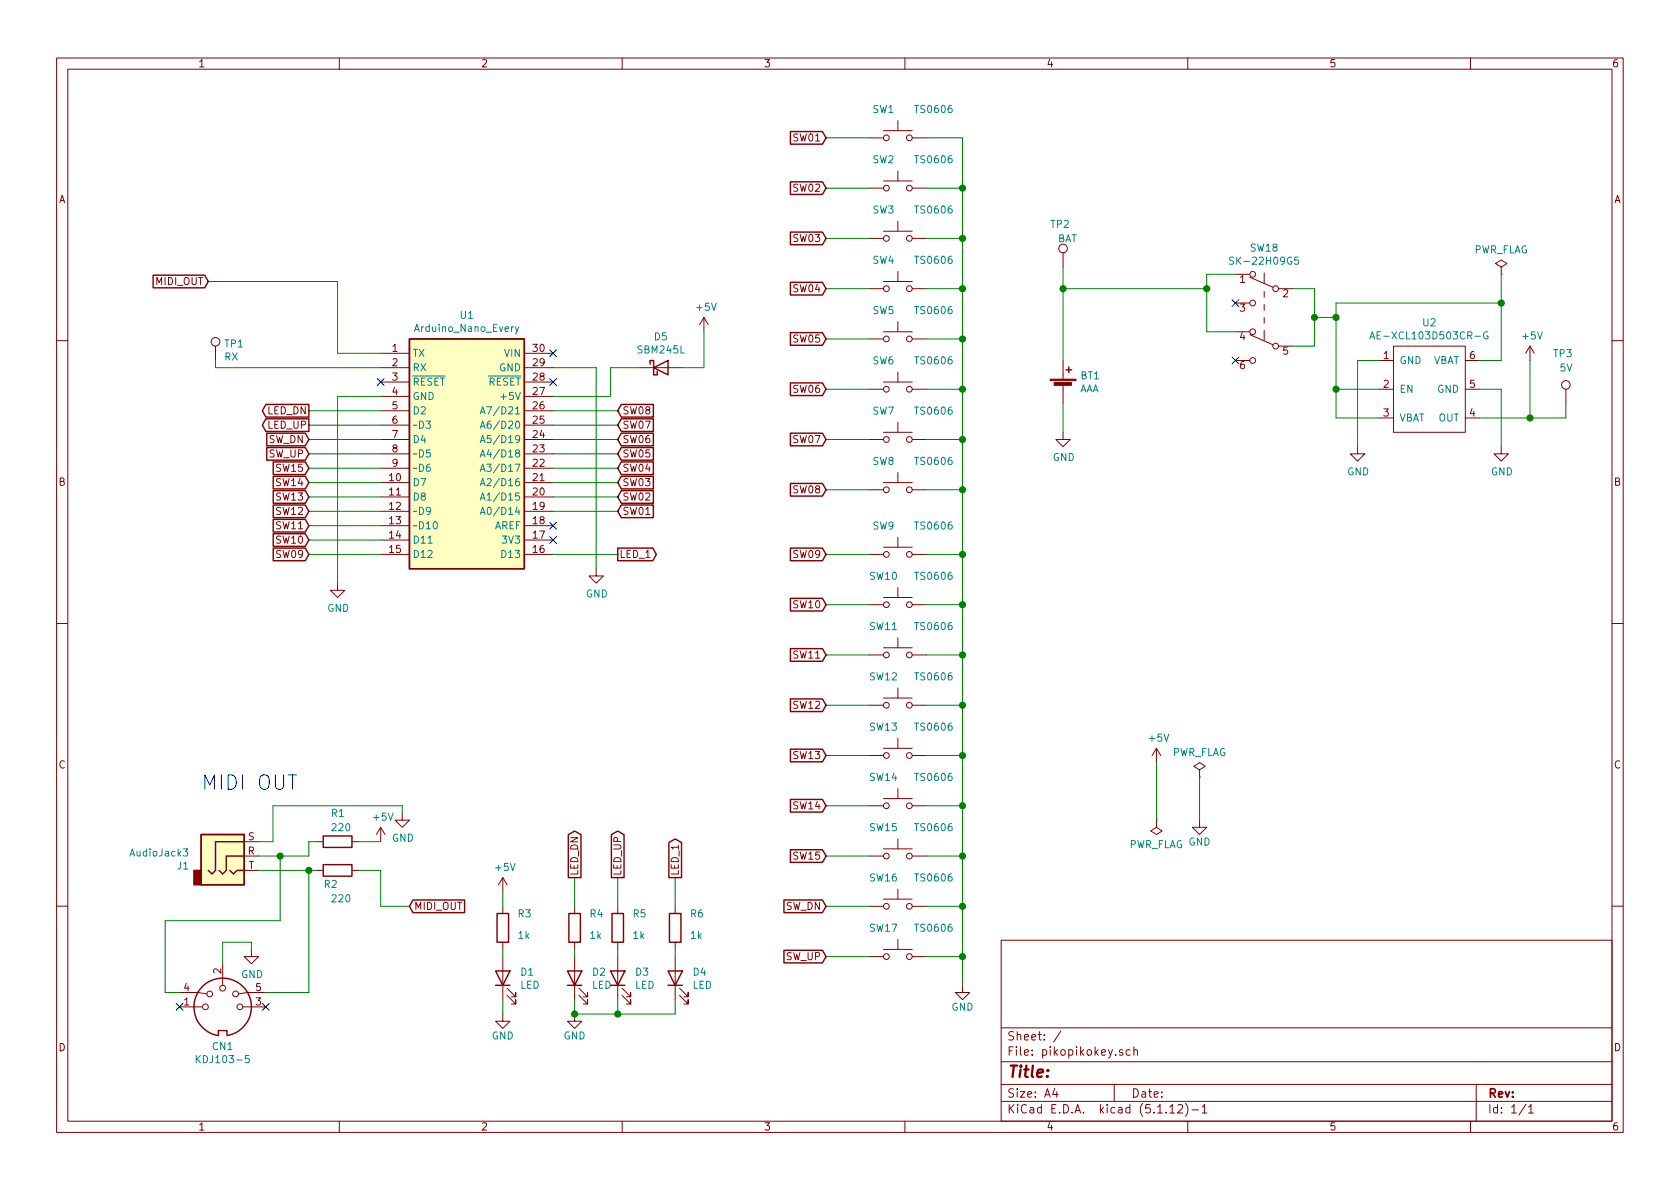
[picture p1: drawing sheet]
<svg xmlns="http://www.w3.org/2000/svg" width="297mm" height="210mm" viewBox="0 0 297 210" stroke-linecap="round" stroke-linejoin="round" font-family="sans-serif">
<g fill="none" stroke="#840000" stroke-width=".18">
<path d="M10 10.3h277v189.9h-277zM12 12.2h273v186.1h-273zM60 10.3v1.9M110 10.3v1.9M160 10.3v1.9M210 10.3v1.9M260 10.3v1.9M153.7 24.4h2.5M153.7 33.3h2.5M156.2 23.1h5.1M156.2 32h5.1M158.7 21.3v1.8"/>
<path d="M158.7 30.2v1.8M158.7 39.1v1.8M161.3 24.4h2.5M161.3 33.3h2.5M124.5 56.1l-.8 1.3M124.5 56.1v2.6M124.5 56.1l.7 1.3M153.7 51h2.5M153.7 59.9h2.5M153.7 42.2h2.5M156.2 58.7h5.1M156.2 49.8h5.1"/>
<path d="M156.2 40.9h5.1M158.7 48v1.8M158.7 56.9v1.8M161.3 51h2.5M161.3 59.9h2.5M161.3 42.2h2.5M188 44.7v2.5M218.4 48.5h2.6M218.4 53.6h2.6M218.4 58.7h2.6M221 59.2l4 1.8M221 49l4 1.8"/>
<path d="M223.5 48.3v1.7M223.5 51.6v1M223.5 53.8v1.1M223.5 56.1v1M223.5 58.4v1.8M226.1 51h2.5M265.4 47.2l1-.6-1-.6-1 .6 1 .6v1.3M265.4 48.5h.1M10 60.2h2M38.1 61.2v2.5M67.3 62.5h5.1M67.3 65h5.1"/>
<path d="M67.3 77.7h5.1M67.3 75.2h5.1M67.3 72.6h5.1M67.3 70.1h5.1M67.3 67.6h5.1M92.7 62.5h5.1M92.7 65h5.1M92.7 77.7h5.1M92.7 75.2h5.1M92.7 72.6h5.1M92.7 70.1h5.1M92.7 67.6h5.1"/>
<path d="M113 65h7.6M153.7 77.7h2.5M153.7 68.8h2.5M156.2 67.6h5.1M156.2 76.4h5.1M158.7 65.8v1.8M158.7 74.7v1.7M161.3 77.7h2.5M161.3 68.8h2.5M188 76.4v1.3h1.2l-1.2 1.3-1.3-1.3h1.3M188 63.7v3.4M188 68.1v3.3"/>
<path d="M218.4 63.7h2.6M226.1 61.2h2.5M240 79v1.3h1.3l-1.3 1.2-1.2-1.2h1.2M243.8 63.7h2.6M243.8 68.8h2.6M243.8 73.9h2.6M246.4 61.2h12.7v15.2h-12.7zM259.1 63.7h2.5M259.1 68.8h2.5M259.1 73.9h2.5M265.4 79v1.3h1.3l-1.3 1.2-1.2-1.2h1.2M270.5 61.2l-.8 1.3"/>
<path d="M270.5 61.2v2.5M270.5 61.2l.8 1.3M276.9 68.8v2.6M285 60.2h2M67.3 85.3h5.1M67.3 87.9h5.1M67.3 90.4h5.1M67.3 93h5.1M67.3 95.5h5.1M67.3 98h5.1M67.3 82.8h5.1M67.3 80.3h5.1"/>
<path d="M92.7 85.3h5.1M92.7 87.9h5.1M92.7 90.4h5.1M92.7 93h5.1M92.7 95.5h5.1M92.7 98h5.1M92.7 82.8h5.1M92.7 80.3h5.1M153.7 98h2.5M153.7 86.6h2.5M156.2 85.3h5.1M156.2 96.8h5.1"/>
<path d="M158.7 83.6v1.7M158.7 95v1.8M161.3 98h2.5M161.3 86.6h2.5M10 110.3h2M59.7 103.1v1.3h1.3l-1.3 1.3-1.3-1.3h1.3M105.4 100.6v1.2h1.3l-1.3 1.3-1.3-1.3h1.3M153.7 106.9h2.5M153.7 115.8h2.5M156.2 105.7h5.1M156.2 114.5h5.1M158.7 103.9v1.8"/>
<path d="M158.7 112.8v1.7M161.3 106.9h2.5M161.3 115.8h2.5M285 110.3h2M153.7 124.7h2.5M153.7 133.6h2.5M156.2 123.4h5.1M156.2 132.3h5.1M158.7 121.7v1.7M158.7 130.6v1.7M158.7 139.4v1.8M161.3 124.7h2.5"/>
<path d="M161.3 133.6h2.5M204.5 132.3l-.8 1.3M204.5 132.3v2.6M204.5 132.3l.7 1.3M212.1 136.1l1-.6-1-.6-1 .6 1 .6v1.3M212.1 137.4h.1M43.2 153.9h2.5M43.2 151.4h2.5M43.2 148.8h2.5M55.9 153.9h1.2M55.9 148.8h1.2M62.2 153.9h1.3"/>
<path d="M62.2 148.8h1.3M67.3 146.3l-.8 1.3M67.3 146.3v2.5M67.3 146.3l.8 1.3M71.1 143.8v1.2h1.3l-1.3 1.3-1.3-1.3h1.3M88.9 155.2l-.8 1.3M88.9 155.2v2.5M88.9 155.2l.8 1.3M153.7 151.4h2.5M153.7 142.5h2.5M156.2 159h5.1M156.2 141.2h5.1"/>
<path d="M156.2 150.1h5.1M158.7 148.3v1.8M158.7 157.2v1.8M161.3 151.4h2.5M161.3 142.5h2.5M204.5 145v1.3l1 .6-1 .7-1-.7 1-.6M204.5 145h.1M212.1 145v1.3h1.3l-1.3 1.3-1.3-1.3h1.3M10 160.2h2M31.7 175.5h3.4l1.5 .3M31.7 178h4.1M39.4 170.4v3.8"/>
<path d="M42.9 178h4.1M44.4 167.9v1.3h1.3l-1.3 1.2-1.2-1.2h1.2M47 175.5h-3.3l-1.5 .3M88.9 179.3v1.3h1.3l-1.3 1.3-1.3-1.3h1.3M88.9 160.3v1.2M88.9 166.6v1.3M88.9 169.2v7.6M89.7 176l1.5 1.5v-.7v.7h-.8M89.7 174.7l1.5 1.6v-.8v.8h-.8M101.6 179.3v1.3h1.3l-1.3 1.3-1.3-1.3h1.3M101.6 160.3v1.2M101.6 166.6v1.3"/>
<path d="M101.6 169.2v7.6M102.4 176l1.5 1.5v-.7v.7h-.8M102.4 174.7l1.5 1.6v-.8v.8h-.8M109.2 160.3v1.2M109.2 166.6v1.3M109.2 169.2v7.6M110 176l1.5 1.5v-.7v.7h-.8M110 174.7l1.5 1.6v-.8v.8h-.8M119.4 160.3v1.2M119.4 166.6v1.3M119.4 169.2v7.6M120.1 176l1.6 1.5v-.7v.7h-.8"/>
<path d="M120.1 174.7l1.6 1.6v-.8v.8h-.8M153.7 160.3h2.5M153.7 169.2h2.5M156.2 167.9h5.1M158.7 166.1v1.8M161.3 160.3h2.5M161.3 169.2h2.5M170.2 174.2v1.3h1.2l-1.2 1.3-1.3-1.3h1.3M177 166.3h108v32h-108zM285 160.2h2M60 198.3v1.9M110 198.3v1.9"/>
<path d="M160 198.3v1.9M177 194.8h108M177 191.8h108M177 187.8h108M177 181.8h108M186.5 192.5l-.4 1h1M186.8 193v1M187.6 182.3l-1.3 2M197 191.8v3M198.5 185.7l-.4-.1-.2 .2 .1 .2 .5 .2v.3h-.6M199.8 185.7l-.4-.1-.3 .3 .1 .6 .2 .1 .4-.1M200.5 185.7l.2-.1 .3 .1 .1 .9"/>
<path d="M200.5 185.1v1.5M206.8 195.8l.5-.5v1.5M206.8 196.8h.9M208.3 195.5l.2-.2h.3l.2 .2 .1 .3-.9 1h.9M209.6 195.1a1.71 1.71 0 0 1 0 2.3M210 198.3v1.9M210.7 196.3h1.2M212.5 195.8l.5-.5v1.5M212.5 196.8h.9M260 198.3v1.9M261 191.8v6.5M269.8 195.2l-1.2 2"/>
<path d="M270.3 195.8l.4-.5v1.5M270.3 196.8h.8"/>
<circle cx="156.7" cy="33.3" r=".51"/>
<circle cx="156.7" cy="24.4" r=".51"/>
<circle cx="160.8" cy="33.3" r=".51"/>
<circle cx="160.8" cy="24.4" r=".51"/>
<circle cx="156.7" cy="42.2" r=".51"/>
<circle cx="156.7" cy="51" r=".51"/>
<circle cx="156.7" cy="59.9" r=".51"/>
<circle cx="160.8" cy="42.2" r=".51"/>
<circle cx="160.8" cy="51" r=".51"/>
<circle cx="160.8" cy="59.9" r=".51"/>
<circle cx="188" cy="43.9" r=".76"/>
<circle cx="221.5" cy="48.5" r=".51"/>
<circle cx="221.5" cy="58.7" r=".51"/>
<circle cx="221.5" cy="53.6" r=".51"/>
<circle cx="225.6" cy="51" r=".51"/>
<circle cx="38.1" cy="60.4" r=".76"/>
<circle cx="156.7" cy="77.7" r=".51"/>
<circle cx="156.7" cy="68.8" r=".51"/>
<circle cx="160.8" cy="68.8" r=".51"/>
<circle cx="160.8" cy="77.7" r=".51"/>
<circle cx="221.5" cy="63.7" r=".51"/>
<circle cx="225.6" cy="61.2" r=".51"/>
<circle cx="276.9" cy="68.1" r=".76"/>
<circle cx="156.7" cy="98" r=".51"/>
<circle cx="156.7" cy="86.6" r=".51"/>
<circle cx="160.8" cy="98" r=".51"/>
<circle cx="160.8" cy="86.6" r=".51"/>
<circle cx="156.7" cy="106.9" r=".51"/>
<circle cx="156.7" cy="115.8" r=".51"/>
<circle cx="160.8" cy="106.9" r=".51"/>
<circle cx="160.8" cy="115.8" r=".51"/>
<circle cx="156.7" cy="124.7" r=".51"/>
<circle cx="156.7" cy="133.6" r=".51"/>
<circle cx="160.8" cy="124.7" r=".51"/>
<circle cx="160.8" cy="133.6" r=".51"/>
<circle cx="156.7" cy="151.4" r=".51"/>
<circle cx="156.7" cy="142.5" r=".51"/>
<circle cx="160.8" cy="151.4" r=".51"/>
<circle cx="160.8" cy="142.5" r=".51"/>
<circle cx="36.3" cy="178" r=".51"/>
<circle cx="37.1" cy="175.8" r=".51"/>
<circle cx="39.4" cy="174.7" r=".51"/>
<circle cx="41.7" cy="175.8" r=".51"/>
<circle cx="42.4" cy="178" r=".51"/>
<circle cx="156.7" cy="169.2" r=".51"/>
<circle cx="156.7" cy="160.3" r=".51"/>
<circle cx="160.8" cy="169.2" r=".51"/>
<circle cx="160.8" cy="160.3" r=".51"/>
</g>
<g fill="none" stroke="#840000" stroke-width=".25">
<path d="M139.8 32.2h5.6l.6 1.1-.6 1.1h-5.6zM139.8 23.3h5.6l.6 1.1-.6 1.1h-5.6zM27.1 48.7h9.1l.6 1.1-.6 1.1h-9.1zM72.4 59.9h20.3v40.7h-20.3zM139.8 41h5.6l.6 1.2-.6 1.1h-5.6zM139.8 49.9h5.6l.6 1.1-.6 1.2h-5.6zM139.8 58.8h5.6l.6 1.1-.6 1.2h-5.6zM47 71.5h7.6v2.3h-7.6l-.6-1.2zM47 74.1h7.6v2.2h-7.6l-.6-1.1zM47.2 76.6h6.8l.6 1.1-.6 1.1h-6.8zM47.2 79.1h6.8l.6 1.2-.6 1.1h-6.8zM109.9 79.1h5.6v2.3h-5.6l-.7-1.1z"/>
<path d="M109.9 76.6h5.6v2.2h-5.6l-.7-1.1zM109.9 74.1h5.6v2.2h-5.6l-.7-1.1zM109.9 71.5h5.6v2.3h-5.6l-.7-1.2zM114.9 64.4v-.7h.7v2.6h.6v-.6M115.6 65l2.5-1.3v2.6zM139.8 67.7h5.6l.6 1.1-.6 1.1h-5.6zM139.8 76.6h5.6l.6 1.1-.6 1.1h-5.6zM188.5 65.4h1M189 64.9v1M48.3 96.9h5.7l.6 1.1-.6 1.2h-5.7zM48.3 94.4h5.7l.6 1.1-.6 1.1h-5.7zM48.3 91.8h5.7l.6 1.2-.6 1.1h-5.7z"/>
<path d="M48.3 89.3h5.7l.6 1.1-.6 1.1h-5.7zM48.3 84.2h5.7l.6 1.1-.6 1.2h-5.7zM48.3 86.8h5.7l.6 1.1-.6 1.1h-5.7zM48.3 81.7h5.7l.6 1.1-.6 1.1h-5.7zM109.2 96.9h6.2l.7 1.1-.7 1.2h-6.2zM109.9 89.3h5.6v2.2h-5.6l-.7-1.1zM109.9 86.8h5.6v2.2h-5.6l-.7-1.1zM109.9 84.2h5.6v2.3h-5.6l-.7-1.2zM109.9 81.7h5.6v2.2h-5.6l-.7-1.1zM139.8 96.9h5.6l.6 1.1-.6 1.2h-5.6zM139.8 85.5h5.6l.6 1.1-.6 1.1h-5.6zM139.8 114.7h5.6l.6 1.1-.6 1.1h-5.6z"/>
<path d="M139.8 105.8h5.6l.6 1.1-.6 1.1h-5.6zM139.8 132.5h5.6l.6 1.1-.6 1.1h-5.6zM139.8 123.6h5.6l.6 1.1-.6 1.1h-5.6zM35.6 147.6h7.6v8.9h-7.6zM40.6 153.9l.7 .7 .6-.7h1.3M43.2 151.4h-3.2v2.5l-.6 .7-.7-.7M43.2 148.8h-5.1v5.1l-.6 .7-.7-.7M57.1 152.9h5.1v2h-5.1zM57.1 147.8h5.1v2.1h-5.1zM73 159.2h9.1v2.2h-9.1l-.6-1.1zM100.5 147.6l1.1-.6 1.1 .6v7.6h-2.2zM108.1 147.6l1.1-.6 1.1 .6v7.6h-2.2z"/>
<path d="M118.3 149l1.1-.6 1.1 .6v6.2h-2.2zM138.6 159.2h6.8l.6 1.1-.6 1.1h-6.8zM139.8 150.3h5.6l.6 1.1-.6 1.1h-5.6zM139.8 141.4h5.6l.6 1.1-.6 1.1h-5.6zM87.6 171.7h2.6l-1.3 2.5zM87.6 174.2h2.6M87.9 161.5h2v5.1h-2zM100.3 171.7h2.6l-1.3 2.5zM100.3 174.2h2.6M100.6 161.5h2v5.1h-2zM107.9 171.7h2.6l-1.3 2.5zM107.9 174.2h2.6"/>
<path d="M108.2 161.5h2v5.1h-2zM118.1 171.7h2.5l-1.2 2.5zM118.1 174.2h2.5M118.4 161.5h2v5.1h-2zM138.6 168h6.8l.6 1.2-.6 1.1h-6.8zM38.6 183.1a5.1 5.1 0 0 1-3.5-7.8 5.1 5.1 0 0 1 8.6 0 5.1 5.1 0 0 1-3.6 7.8M38.6 183v-.8h1.5v.8"/>
</g>
<g fill="#ffffc2" stroke="#ffffc2" stroke-width=".18">
<path d="M72.4 59.9h20.3v40.7h-20.3z"/>
<path d="M35.6 147.6h7.6v8.9h-7.6z"/>
</g>
<g fill="none" stroke="#008484" stroke-width=".18">
<path d="M91.1 57.8l.3 .8M91.7 57.8l-.4 1.1-.2 .1M218.1 45.5h-.4l-.3 .1v.3l.6 .3 .1 .3-.2 .2h-.5M229.6 45.5h-.6l-.1 .6 .2-.2 .5 .2v.5l-.2 .1-.5-.1M242.2 59.9l.4-1.2 .5 1.2M242.3 59.6h.7M263 58.7a.59 .59 0 0 0-.7 .6 .59 .59 0 0 0 .7 .6l.1-.5h-.3M75.3 74.5h.8l-.4 .4 .3 .2v.6h-.5l-.2-.1M76 79.5h-.6v.7l.2-.2 .4 .1v.6l-.1 .1-.5-.1M84.9 78.3l.4-1.3 .5 1.3M84.9 75.7l.4-1.2 .5 1.2M84.9 73.2l.4-1.3 .5 1.3"/>
<path d="M85 77.9h.6M85 75.4h.6M85 72.8h.6M76 82.1l-.4 .1a.87 .87 0 0 0 0 1.2l.4-.2v-.5l-.4-.1-.2 .2M76.1 90.3l-.2 .2h-.3l-.2-.2v-.5l.2-.1h.3l.2 .3a.97 .97 0 0 1-.2 .9l-.4 .1M76.7 92.4l.2-.2a.67 .67 0 0 1 .4 .7 .67 .67 0 0 1-.4 .6l-.3-.5zM84.9 91l.4-1.3 .5 1.3M84.9 88.4l.4-1.2 .5 1.2M84.9 85.9l.4-1.3 .5 1.3M84.9 83.4l.4-1.3 .5 1.3M84.9 80.8l.4-1.3 .5 1.3M85 90.6h.6"/>
<path d="M85 88.1h.6M85 85.5h.6M85 83h.6M85 80.5h.6M32.4 150.1h.8l-.4 .5 .3 .1v.6l-.5 .1-.2-.1M34.7 186.7v1.2M35.4 186.7l-.7 .7M44 186.7h-.6v.6l.1-.2 .5 .2v.5l-.2 .1-.4-.1"/>
</g>
<path d="M34.3 153.9h1.3v2.6h-1.3z" fill="#840000" stroke="#840000" stroke-width=".25"/>
<g fill="#840000" stroke="#840000" stroke-width=".18">
<path d="M185.7 67.1h4.5v.2h-4.5z"/>
<path d="M186.4 67.6h3v.5h-3z"/>
</g>
<g fill="none" stroke="#008400" stroke-width=".18">
<path d="M146 33.3h7.7M146 24.4h7.7M163.8 33.3h6.4M163.8 24.4h6.4v149.8M36.8 49.8h22.9v12.7h7.6M124.5 58.7v6.3h-3.9M146 51h7.7M146 59.9h7.7M146 42.2h7.7M163.8 51h6.4M163.8 59.9h6.4M163.8 42.2h6.4"/>
<path d="M188 51h25.4M188 47.2v16.5M218.4 48.5h-5v10.2h5M228.6 51h3.8v10.2h-3.8M232.4 56.1h3.8M265.4 53.6h-29.2v20.3h7.6M265.4 48.5v15.2h-3.8M38.1 63.7v1.3h29.2M54.6 77.7h12.7M54.6 75.2h12.7M54.6 72.6h12.7M67.3 70.1h-7.6v33"/>
<path d="M97.8 77.7h11.4M97.8 65h7.6v35.6M97.8 75.2h11.4M97.8 72.6h11.4M113 65h-5.1v5.1h-10.1M146 77.7h7.7M146 68.8h7.7M163.8 77.7h6.4M163.8 68.8h6.4M188 71.4v5M236.2 68.8h7.6M243.8 63.7h-3.8v15.3"/>
<path d="M261.6 68.8h3.8v10.2M270.5 63.7v10.2M276.9 71.4v2.5h-15.3M54.6 98h12.7M54.6 87.9h12.7M54.6 85.3h12.7M54.6 82.8h12.7M54.6 95.5h12.7M54.6 93h12.7M54.6 80.3h12.7M54.6 90.4h12.7M97.8 98h11.4"/>
<path d="M97.8 87.9h11.4M97.8 85.3h11.4M97.8 82.8h11.4M97.8 80.3h11.4M97.8 90.4h11.4M146 86.6h7.7M146 98h7.7M163.8 86.6h6.4M163.8 98h6.4M146 115.8h7.7M146 106.9h7.7M163.8 115.8h6.4"/>
<path d="M163.8 106.9h6.4M146 124.7h7.7M146 133.6h7.7M163.8 124.7h6.4M163.8 133.6h6.4M204.5 134.9v10.1M212.1 137.4v7.6M45.7 153.9h10.2M49.5 151.4v11.4h-20.3v12.7h2.5M54.6 153.9v21.6h-7.6M55.9 148.8h-1.3v2.6h-8.9M63.5 153.9h3.8v6.4h5.1"/>
<path d="M63.5 148.8h3.8M71.1 143.8v-1.3h-22.8v6.3h-2.6M88.9 157.7v2.6M101.6 155.2v5.1M109.2 155.2v5.1M119.4 155.2v5.1M146 142.5h7.7M146 151.4h7.7M163.8 142.5h6.4M163.8 151.4h6.4M44.4 167.9v-1.3h-5v3.8M88.9 167.9v1.3"/>
<path d="M88.9 176.8v2.5M101.6 176.8v2.5h17.8v-2.5M101.6 167.9v1.3M109.2 167.9v1.3M109.2 176.8v2.5M119.4 167.9v1.3M146 169.2h7.7M146 160.3h7.7M163.8 169.2h6.4M163.8 160.3h6.4"/>
</g>
<g fill="#008400" stroke="#008400" stroke-width=".25">
<circle cx="270.5" cy="73.9" r=".51"/>
<circle cx="109.2" cy="179.3" r=".51"/>
<circle cx="170.2" cy="160.3" r=".51"/>
<circle cx="170.2" cy="77.7" r=".51"/>
<circle cx="236.2" cy="56.1" r=".51"/>
<circle cx="213.4" cy="51" r=".51"/>
<circle cx="232.4" cy="56.1" r=".51"/>
<circle cx="170.2" cy="151.4" r=".51"/>
<circle cx="170.2" cy="68.8" r=".51"/>
<circle cx="188" cy="51" r=".51"/>
<circle cx="170.2" cy="59.9" r=".51"/>
<circle cx="170.2" cy="142.5" r=".51"/>
<circle cx="170.2" cy="42.2" r=".51"/>
<circle cx="236.2" cy="68.8" r=".51"/>
<circle cx="101.6" cy="179.3" r=".51"/>
<circle cx="49.5" cy="151.4" r=".51"/>
<circle cx="170.2" cy="33.3" r=".51"/>
<circle cx="170.2" cy="124.7" r=".51"/>
<circle cx="265.4" cy="53.6" r=".51"/>
<circle cx="54.6" cy="153.9" r=".51"/>
<circle cx="170.2" cy="115.8" r=".51"/>
<circle cx="170.2" cy="169.2" r=".51"/>
<circle cx="170.2" cy="98" r=".51"/>
<circle cx="170.2" cy="106.9" r=".51"/>
<circle cx="170.2" cy="86.6" r=".51"/>
<circle cx="170.2" cy="133.6" r=".51"/>
<circle cx="170.2" cy="51" r=".51"/>
</g>
<g fill="none" stroke="#000084" stroke-width=".18">
<path d="M217.8 53l1.2 1.2M219 53l-1.2 1.2M66.7 66.9l1.2 1.3M67.9 66.9l-1.2 1.3M97.2 66.9l1.2 1.3M97.2 61.9l1.2 1.2M98.4 66.9l-1.2 1.3M98.4 61.9l-1.2 1.2M217.8 63.1l1.2 1.3M219 63.1l-1.2 1.3M97.2 92.3l1.2 1.3M97.2 94.9l1.2 1.2"/>
<path d="M98.4 92.3l-1.2 1.3M98.4 94.9l-1.2 1.2M31.1 177.4l1.3 1.3M32.4 177.4l-1.3 1.3M46.4 177.4l1.2 1.3M47.6 177.4l-1.2 1.3"/>
</g>
<text font-size="3.5" fill="#0000c2" x="35.6" y="139.7">MIDI OUT</text>
<text font-size="2.8" fill="#840000" x="178" y="190.5">Title:</text>
<g font-size="2.1" fill="#840000">
<text x="178" y="184">Sheet: /</text>
<text x="178" y="186.7">File: pikopikokey.sch</text>
<text x="178" y="196.9">KiCad E.D.A. kicad (5.1.12)-1</text>
<text x="178" y="194.1">Size: A4</text>
<text x="200" y="194.1">Date:</text>
<text x="263" y="194.1">Rev:</text>
<text x="263" y="196.9">Id: 1/1</text>
</g>
<g font-size="1.8" fill="#840000">
<text x="35" y="11.9">1</text>
<text x="85" y="11.9">2</text>
<text x="135" y="11.9">3</text>
<text x="185" y="11.9">4</text>
<text x="235" y="11.9">5</text>
<text x="285" y="11.9">6</text>
<text x="140.4" y="25">SW01</text>
<text x="10.4" y="35.9">A</text>
<text x="140.4" y="33.9">SW02</text>
<text x="285.4" y="35.9">A</text>
<text x="140.4" y="42.8">SW03</text>
<text x="27.6" y="50.4">MIDI_OUT</text>
<text x="140.4" y="51.7">SW04</text>
<text x="219.2" y="50">1</text>
<text x="226.8" y="52.6">2</text>
<text x="219.2" y="55.1">3</text>
<text x="69.4" y="62.2">1</text>
<text x="69.4" y="64.8">2</text>
<text x="94.3" y="64.8">29</text>
<text x="94.3" y="62.2">30</text>
<text x="140.4" y="60.6">SW05</text>
<text x="219.2" y="60.2">4</text>
<text x="219.2" y="65.3">6</text>
<text x="226.8" y="62.7">5</text>
<text x="244.6" y="63.5">1</text>
<text x="259.9" y="63.5">6</text>
<text x="69.4" y="67.3">3</text>
<text x="69.4" y="69.8">4</text>
<text x="94.3" y="69.8">27</text>
<text x="94.3" y="67.3">28</text>
<text x="140.4" y="69.5">SW06</text>
<text x="244.6" y="68.6">2</text>
<text x="259.9" y="68.6">5</text>
<text x="47.3" y="73.3">LED_DN</text>
<text x="47.4" y="75.8">LED_UP</text>
<text x="69.4" y="72.4">5</text>
<text x="69.4" y="74.9">6</text>
<text x="69.4" y="77.5">7</text>
<text x="94.3" y="77.5">24</text>
<text x="94.3" y="74.9">25</text>
<text x="94.3" y="72.4">26</text>
<text x="110" y="75.8">SW07</text>
<text x="110" y="73.3">SW08</text>
<text x="244.6" y="73.7">3</text>
<text x="259.9" y="73.7">4</text>
<text x="47.4" y="78.4">SW_DN</text>
<text x="47.5" y="80.9">SW_UP</text>
<text x="49" y="83.4">SW15</text>
<text x="69.4" y="80">8</text>
<text x="69.4" y="82.5">9</text>
<text x="94.3" y="82.5">22</text>
<text x="94.3" y="80">23</text>
<text x="110" y="83.4">SW04</text>
<text x="110" y="80.9">SW05</text>
<text x="110" y="78.4">SW06</text>
<text x="140.4" y="78.4">SW07</text>
<text x="10.4" y="85.9">B</text>
<text x="49" y="86">SW14</text>
<text x="49" y="88.5">SW13</text>
<text x="68.9" y="85.1">10</text>
<text x="68.9" y="87.6">11</text>
<text x="94.3" y="87.6">20</text>
<text x="94.3" y="85.1">21</text>
<text x="110" y="88.5">SW02</text>
<text x="110" y="86">SW03</text>
<text x="140.4" y="87.2">SW08</text>
<text x="285.4" y="85.9">B</text>
<text x="49" y="93.6">SW11</text>
<text x="49" y="91.1">SW12</text>
<text x="68.9" y="90.2">12</text>
<text x="68.9" y="92.7">13</text>
<text x="68.9" y="95.2">14</text>
<text x="94.3" y="95.2">17</text>
<text x="94.3" y="92.7">18</text>
<text x="94.3" y="90.2">19</text>
<text x="110" y="91.1">SW01</text>
<text x="49" y="98.7">SW09</text>
<text x="49" y="96.1">SW10</text>
<text x="68.9" y="97.8">15</text>
<text x="94.3" y="97.8">16</text>
<text x="109.5" y="98.7">LED_1</text>
<text x="140.4" y="98.7">SW09</text>
<text x="140.4" y="107.6">SW10</text>
<text x="140.4" y="116.5">SW11</text>
<text x="140.4" y="125.3">SW12</text>
<text x="10.4" y="135.9">C</text>
<text x="140.4" y="134.2">SW13</text>
<text x="285.4" y="135.9">C</text>
<text x="140.4" y="143.1">SW14</text>
<text x="43.9" y="148.6">S</text>
<text x="43.8" y="151.1">R</text>
<text x="43.9" y="153.7">T</text>
<text x="102.2" y="154.9" transform="rotate(-90 102.2 154.9)">LED_DN</text>
<text x="109.9" y="154.9" transform="rotate(-90 109.9 154.9)">LED_UP</text>
<text x="120" y="154.9" transform="rotate(-90 120 154.9)">LED_1</text>
<text x="140.4" y="152">SW15</text>
<text x="73.2" y="160.9">MIDI_OUT</text>
<text x="138.9" y="160.9">SW_DN</text>
<text x="39.1" y="172.2" transform="rotate(-90 39.1 172.2)">2</text>
<text x="139" y="169.8">SW_UP</text>
<text x="32.5" y="177.8">1</text>
<text x="32.5" y="175.3">4</text>
<text x="45.2" y="177.8">3</text>
<text x="45.2" y="175.3">5</text>
<text x="10.4" y="185.9">D</text>
<text x="285.4" y="185.9">D</text>
<text x="35" y="199.9">1</text>
<text x="85" y="199.9">2</text>
<text x="135" y="199.9">3</text>
<text x="185" y="199.9">4</text>
<text x="235" y="199.9">5</text>
<text x="285" y="199.9">6</text>
</g>
<g font-size="1.8" fill="#008484">
<text x="154.3" y="20">SW1</text>
<text x="162" y="20">TS0606</text>
<text x="154.3" y="28.9">SW2</text>
<text x="162" y="28.9">TS0606</text>
<text x="154.3" y="37.8">SW3</text>
<text x="162" y="37.8">TS0606</text>
<text x="185.8" y="40.3">TP2</text>
<text x="154.3" y="46.7">SW4</text>
<text x="162" y="46.7">TS0606</text>
<text x="186.9" y="42.8">BAT</text>
<text x="218.2" y="46.8">SK-22H09G5</text>
<text x="221.1" y="44.5">SW18</text>
<text x="260.5" y="44.8">PWR_FLAG</text>
<text x="73.6" y="58.7">Arduino_Nano_Every</text>
<text x="81.4" y="56.4">U1</text>
<text x="123.2" y="55">+5V</text>
<text x="154.3" y="55.5">SW5</text>
<text x="162" y="55.5">TS0606</text>
<text x="251.6" y="57.7">U2</text>
<text x="39.7" y="63.7">RX</text>
<text x="39.8" y="61.4">TP1</text>
<text x="72.9" y="63.1">TX</text>
<text x="72.9" y="65.7">RX</text>
<text x="88.3" y="65.7">GND</text>
<text x="89.3" y="63.1">VIN</text>
<text x="112.9" y="62.5">SBM245L</text>
<text x="115.7" y="60.2">D5</text>
<text x="154.3" y="64.4">SW6</text>
<text x="162" y="64.4">TS0606</text>
<text x="243.6" y="60">AE-XCL103D503CR-G</text>
<text x="247.4" y="64.4">GND</text>
<text x="253.2" y="64.4">VBAT</text>
<text x="269.3" y="60">+5V</text>
<text x="274.7" y="63.2">TP3</text>
<text x="275.8" y="65.7">5V</text>
<text x="72.9" y="68.2">RESET</text>
<text x="72.9" y="70.7">GND</text>
<text x="86.3" y="68.2">RESET</text>
<text x="89" y="70.7">+5V</text>
<text x="190.8" y="69.4">AAA</text>
<text x="191.1" y="67.1">BT1</text>
<text x="247.4" y="69.5">EN</text>
<text x="254.1" y="69.5">GND</text>
<text x="72.9" y="73.3">D2</text>
<text x="72.9" y="75.8">D3</text>
<text x="86.2" y="75.8">A6/D20</text>
<text x="86.2" y="73.3">A7/D21</text>
<text x="154.3" y="73.3">SW7</text>
<text x="162" y="73.3">TS0606</text>
<text x="247.4" y="74.5">VBAT</text>
<text x="254.3" y="74.5">OUT</text>
<text x="72.9" y="78.4">D4</text>
<text x="72.9" y="80.9">D5</text>
<text x="72.9" y="83.4">D6</text>
<text x="86.2" y="83.4">A3/D17</text>
<text x="86.2" y="80.9">A4/D18</text>
<text x="86.2" y="78.4">A5/D19</text>
<text x="154.3" y="82.2">SW8</text>
<text x="162" y="82.2">TS0606</text>
<text x="186.1" y="81.5">GND</text>
<text x="72.9" y="86">D7</text>
<text x="72.9" y="88.5">D8</text>
<text x="86.2" y="88.5">A1/D15</text>
<text x="86.2" y="86">A2/D16</text>
<text x="238.2" y="84.1">GND</text>
<text x="263.6" y="84.1">GND</text>
<text x="72.9" y="91.1">D9</text>
<text x="72.9" y="93.6">D10</text>
<text x="86.2" y="91.1">A0/D14</text>
<text x="87.4" y="93.6">AREF</text>
<text x="154.3" y="93.6">SW9</text>
<text x="162" y="93.6">TS0606</text>
<text x="72.9" y="96.1">D11</text>
<text x="72.9" y="98.7">D12</text>
<text x="89" y="98.7">D13</text>
<text x="89.1" y="96.1">3V3</text>
<text x="103.6" y="105.7">GND</text>
<text x="153.8" y="102.5">SW10</text>
<text x="162" y="102.5">TS0606</text>
<text x="57.9" y="108.2">GND</text>
<text x="153.8" y="111.4">SW11</text>
<text x="162" y="111.4">TS0606</text>
<text x="153.8" y="120.3">SW12</text>
<text x="162" y="120.3">TS0606</text>
<text x="153.8" y="129.2">SW13</text>
<text x="162" y="129.2">TS0606</text>
<text x="203.3" y="131.2">+5V</text>
<text x="207.1" y="133.7">PWR_FLAG</text>
<text x="153.8" y="138.1">SW14</text>
<text x="162" y="138.1">TS0606</text>
<text x="58.6" y="144.4">R1</text>
<text x="58.8" y="147">220</text>
<text x="66.1" y="145.1">+5V</text>
<text x="69.3" y="148.8">GND</text>
<text x="153.8" y="147">SW15</text>
<text x="162" y="147">TS0606</text>
<text x="199.5" y="150">PWR_FLAG</text>
<text x="210.1" y="149.5">GND</text>
<text x="23.2" y="151.5">AudioJack3</text>
<text x="31.4" y="153.8">J1</text>
<text x="87.7" y="154">+5V</text>
<text x="153.8" y="155.9">SW16</text>
<text x="162" y="155.9">TS0606</text>
<text x="57.4" y="157">R2</text>
<text x="58.8" y="159.6">220</text>
<text x="91.6" y="162.2">R3</text>
<text x="91.7" y="166">1k</text>
<text x="104.3" y="162.2">R4</text>
<text x="104.4" y="166">1k</text>
<text x="112" y="162.2">R5</text>
<text x="112" y="166">1k</text>
<text x="122.1" y="162.2">R6</text>
<text x="122.1" y="166">1k</text>
<text x="153.8" y="164.8">SW17</text>
<text x="162" y="164.8">TS0606</text>
<text x="42.6" y="173">GND</text>
<text x="92.1" y="172.5">D1</text>
<text x="104.8" y="172.5">D2</text>
<text x="112.4" y="172.5">D3</text>
<text x="122.6" y="172.5">D4</text>
<text x="91.9" y="174.8">LED</text>
<text x="104.6" y="174.8">LED</text>
<text x="112.3" y="174.8">LED</text>
<text x="122.4" y="174.8">LED</text>
<text x="168.2" y="178.7">GND</text>
<text x="37.6" y="185.7">CN1</text>
<text x="86.9" y="183.8">GND</text>
<text x="99.6" y="183.8">GND</text>
<text x="35.4" y="188">KDJ103-5</text>
</g>
</svg>
